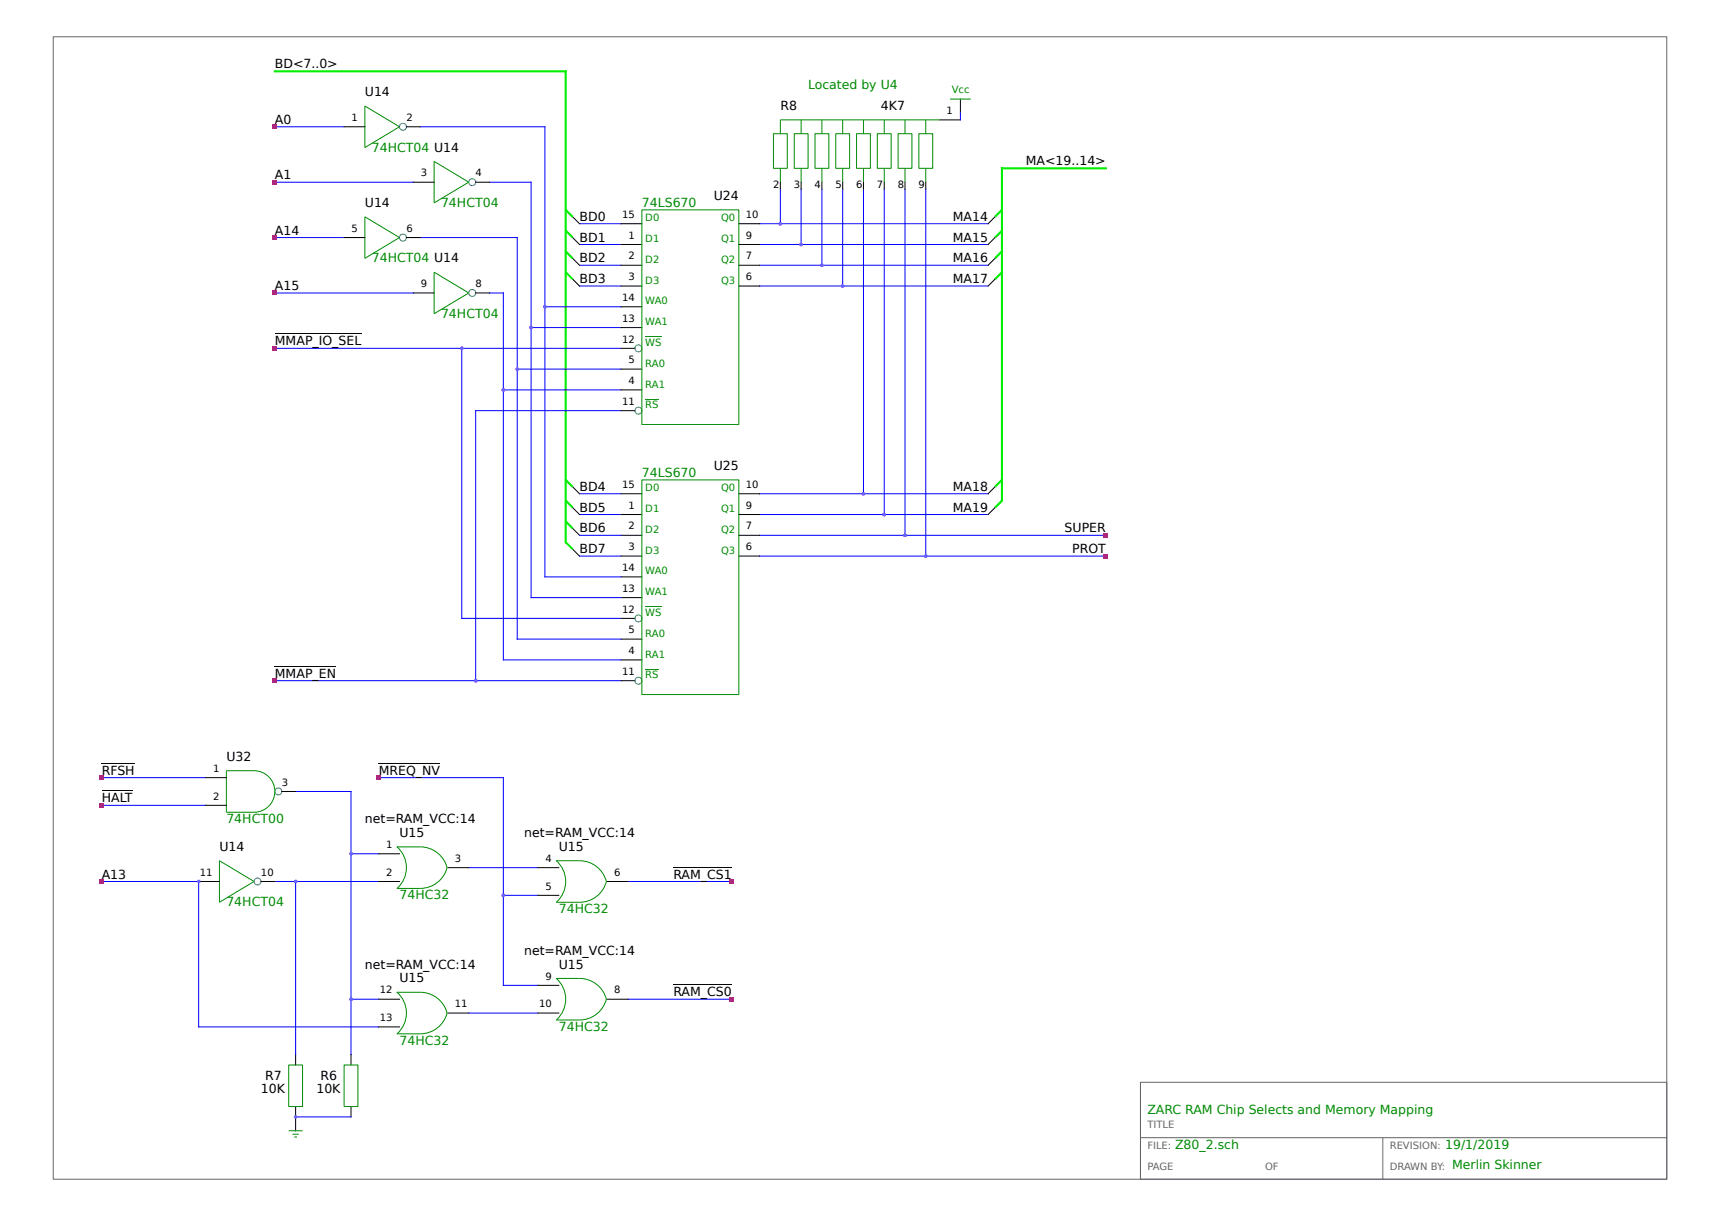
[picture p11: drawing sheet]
<svg xmlns="http://www.w3.org/2000/svg" width="297mm" height="210mm" viewBox="0 0 297 210" stroke-linecap="round" stroke-linejoin="round" font-family="sans-serif">
<path d="M9.2 6.3h278.6v197.4h-278.6zM196.9 186.9h90.9v16.8h-90.9zM196.9 196.5h90.9M238.8 196.5v7.2" fill="none" stroke="#666" stroke-width=".17"/>
<g fill="none" stroke="#0e0" stroke-width=".36">
<path d="M47.5 12.3h50.2v81.3l1.2 1.2M97.7 36.2l1.2 1.2M97.7 39.8l1.2 1.2M173 36.2l-1.2 1.2M173 39.8l-1.2 1.2M190.9 29.1h-17.9v57.4l-1.2 1.2M97.7 43.4l1.2 1.2M97.7 47l1.2 1.2M173 43.4l-1.2 1.2M173 47l-1.2 1.2M97.7 82.9l1.2 1.2M97.7 86.5l1.2 1.2"/>
<path d="M97.7 90.1l1.2 1.1M173 82.9l-1.2 1.2"/>
</g>
<g fill="none" stroke="#00f" stroke-width=".17">
<path d="M165.8 19.5v1.2M47.5 21.9h11.9M47.5 31.5h23.9M72.6 21.9h21.5v77.7h13.1M84.5 31.5h7.2v71.7h15.5M100.1 38.6h7.1M131.2 38.6h39.4M134.7 32.7v5.9M138.3 32.7v9.5M141.9 32.7v13.1M145.5 32.7v16.7M149.1 32.7v52.6"/>
<path d="M152.7 32.7v56.2M156.3 32.7v59.7M159.9 32.7v63.3M47.5 41h11.9M47.5 50.6h23.9M72.6 41h16.7v69.4h17.9M84.5 50.6h2.4v63.4h20.3M91.7 56.6h15.5M94.1 53h13.1M100.1 42.2h7.1M100.1 45.8h7.1M100.1 49.4h7.1"/>
<path d="M131.2 42.2h39.4M131.2 45.8h39.4M131.2 49.4h39.4M47.5 60.2h59.7M79.7 60.2v46.6h27.5M86.9 67.3h20.3M89.3 63.7h17.9M107.2 70.9h-25.1v46.7M100.1 85.3h7.1M100.1 88.9h7.1M100.1 92.4h7.1M100.1 96h7.1"/>
<path d="M131.2 85.3h39.4M131.2 88.9h39.4M131.2 92.4h59.7M131.2 96h59.7M47.5 117.6h59.7M17.6 134.3h17.9M17.6 139.1h17.9M51 136.7h9.6v45.4M65.4 134.3h21.5v35.9h6M17.6 152.2h16.7v25.1h31.1M47.5 152.2h17.9M51 152.2v29.9"/>
<path d="M60.6 147.4h4.8M80.9 149.8h12M86.9 154.6h6M108.4 152.2h18M60.6 172.6h4.8M80.9 175h12M108.4 172.6h18M51 192.9h9.6"/>
</g>
<g fill="none" stroke="#000" stroke-width=".17">
<path d="M165.8 17.1v2.4M59.4 21.9h3.6M70.2 21.9h2.4M71.4 31.5h3.6M82.1 31.5h2.4M98.9 37.4l1.2 1.2M107.2 38.6h3.6M127.6 38.6h3.6M134.7 31.5v1.2M138.3 31.5v1.2M141.9 31.5v1.2M145.5 31.5v1.2"/>
<path d="M149.1 31.5v1.2M152.7 31.5v1.2M156.3 31.5v1.2M159.9 31.5v1.2M162.3 20.7h3.5M171.8 37.4l-1.2 1.2M47.5 57.7h14.9M59.4 41h3.6M70.2 41h2.4M71.4 50.6h3.6M82.1 50.6h2.4M98.9 41l1.2 1.2"/>
<path d="M98.9 44.6l1.2 1.2M98.9 48.2l1.2 1.2M107.2 42.2h3.6M107.2 45.8h3.6M107.2 49.4h3.6M107.2 53h3.6M107.2 56.6h3.6M127.6 42.2h3.6M127.6 45.8h3.6M127.6 49.4h3.6M171.8 41l-1.2 1.2M171.8 44.6l-1.2 1.2"/>
<path d="M171.8 48.2l-1.2 1.2M107.2 60.2h2.4M107.2 63.7h3.6M107.2 67.3h3.6M107.2 70.9h2.4M98.9 84.1l1.2 1.2M98.9 87.7l1.2 1.2M98.9 94.8l1.2 1.2M98.9 91.2l1.2 1.2M107.2 85.3h3.6M107.2 88.9h3.6M107.2 92.4h3.6"/>
<path d="M107.2 96h3.6M107.2 99.6h3.6M127.6 85.3h3.6M127.6 88.9h3.6M127.6 92.4h3.6M127.6 96h3.6M171.8 84.1l-1.2 1.2M171.8 87.7l-1.2 1.2M47.5 115.1h10.5M107.2 103.2h3.6M107.2 106.8h2.4M107.2 110.4h3.6"/>
<path d="M107.2 114h3.6M107.2 117.6h2.4M17.6 131.8h5.7M17.6 136.6h5.3M35.5 139.1h3.6M35.5 134.3h3.6M48.7 136.7h2.3M65.4 131.8h10.6M34.3 152.2h3.6M45.1 152.2h2.4M65.4 147.4h3.6M65.4 152.2h3.6"/>
<path d="M77.4 149.8h3.5M92.9 149.8h3.6M92.9 154.6h3.6M104.9 152.2h3.5M116.3 149.7h10.1M65.4 172.6h3.6M65.4 177.3h3.6M77.4 175h3.5M92.9 175h3.6M92.9 170.2h3.6M104.9 172.6h3.5M116.3 170.1h10.1"/>
<path d="M51 182.1v1.8M51 191.1v4.2M60.6 182.1v1.8M60.6 191.1v1.8"/>
</g>
<g fill="none" stroke="#008b00" stroke-width=".17">
<path d="M63 18.3l6 3.6-6 3.6zM164 17.1h3.6M63 37.4l6 3.6-6 3.6zM75 27.9l5.9 3.6-5.9 3.5zM110.8 36.2h16.8v37.1h-16.8zM133.6 23.1h2.3v6h-2.3zM134.7 29.1v2.4M137.1 23.1h2.4v6h-2.4zM138.3 20.7v2.4M138.3 29.1v2.4M140.7 23.1h2.4v6h-2.4zM141.9 20.7v2.4"/>
<path d="M141.9 29.1v2.4M144.3 23.1h2.4v6h-2.4zM145.5 20.7v2.4M145.5 29.1v2.4M147.9 23.1h2.4v6h-2.4zM149.1 20.7v2.4M149.1 29.1v2.4M151.5 23.1h2.4v6h-2.4zM152.7 20.7v2.4M152.7 29.1v2.4M155.1 23.1h2.4v6h-2.4zM156.3 20.7v2.4"/>
<path d="M156.3 29.1v2.4M158.7 23.1h2.4v6h-2.4zM159.9 20.7v2.4M159.9 29.1v2.4M162.3 20.7h-27.6v2.4M75 47l5.9 3.6-5.9 3.6zM111.4 58.2h2.9M111.4 68.9h2.3M110.8 82.9h16.8v37h-16.8zM111.4 104.8h2.9M111.4 115.6h2.3M39.1 133.1h4.8a3.6 3.6 0 0 1 3.6 3.6 3.6 3.6 0 0 1-3.6 3.6h-4.8z"/>
<path d="M37.9 148.6l6 3.6-6 3.6zM68.5 146.3h4.1a4.8 4.8 0 0 1 4.6 3.6M68.5 146.2a4.8 4.8 0 0 1 .1 7.2M77.2 149.8a4.8 4.8 0 0 1-4.6 3.6h-4.1M96 148.6h4.1a4.8 4.8 0 0 1 4.6 3.7M96 148.6a4.8 4.8 0 0 1 .1 7.2M104.7 152.2a4.8 4.8 0 0 1-4.6 3.6h-4.1M68.5 171.4h4.1a4.8 4.8 0 0 1 4.6 3.6M68.5 171.3a4.8 4.8 0 0 1 .1 7.2M77.2 174.9a4.8 4.8 0 0 1-4.6 3.6h-4.1M96 169h4.1a4.8 4.8 0 0 1 4.6 3.6M96 169a4.8 4.8 0 0 1 .1 7.1"/>
<path d="M104.7 172.5a4.8 4.8 0 0 1-4.6 3.6h-4.1M49.9 183.9h2.3v7.2h-2.3zM49.9 195.3h2.3M50.5 195.9h1.1M50.8 196.4h.5M59.4 183.9h2.4v7.2h-2.4z"/>
</g>
<g fill="none" stroke="#008b8b" stroke-width=".17">
<circle cx="69.6" cy="21.9" r=".6"/>
<circle cx="81.5" cy="31.5" r=".6"/>
<circle cx="69.6" cy="41" r=".6"/>
<circle cx="81.5" cy="50.6" r=".6"/>
<circle cx="110.2" cy="70.9" r=".6"/>
<circle cx="110.2" cy="60.2" r=".6"/>
<circle cx="110.2" cy="117.6" r=".6"/>
<circle cx="110.2" cy="106.8" r=".6"/>
<circle cx="48.1" cy="136.7" r=".6"/>
<circle cx="44.5" cy="152.2" r=".6"/>
</g>
<g fill="#a020f0">
<path d="M134.5 38.4h.5v.2v.3h-.5l-.1-.3z"/>
<path d="M138.1 42h.4l.1 .2-.1 .2h-.4l-.1-.2z"/>
<path d="M141.7 45.6h.4l.1 .2-.1 .2h-.4l-.1-.2z"/>
<path d="M145.3 49.2h.4l.1 .2-.1 .2h-.4l-.1-.2z"/>
<path d="M148.9 85h.4l.1 .3-.1 .2h-.4l-.1-.2z"/>
<path d="M152.5 88.6h.4l.1 .3-.1 .2h-.4l-.1-.2z"/>
<path d="M156.1 92.2h.4l.1 .2-.1 .3h-.4l-.1-.3z"/>
</g>
<path d="M190.6 92.1h.7v.7h-.7z" fill="#f00"/>
<path d="M159.7 95.8h.4l.1 .2-.1 .3h-.4l-.1-.3z" fill="#a020f0"/>
<path d="M190.6 95.7h.7v.7h-.7z" fill="#f00"/>
<g fill="#a020f0">
<path d="M134.5 38.4h.5v.2v.3h-.5l-.1-.3z"/>
<path d="M138.1 42h.4l.1 .2-.1 .2h-.4l-.1-.2z"/>
<path d="M141.7 45.6h.4l.1 .2-.1 .2h-.4l-.1-.2z"/>
<path d="M145.3 49.2h.4l.1 .2-.1 .2h-.4l-.1-.2z"/>
<path d="M148.9 85h.4l.1 .3-.1 .2h-.4l-.1-.2z"/>
<path d="M152.5 88.6h.4l.1 .3-.1 .2h-.4l-.1-.2z"/>
<path d="M156.1 92.2h.4l.1 .2-.1 .3h-.4l-.1-.3z"/>
<path d="M79.5 59.9h.5v.3v.2h-.5l-.1-.2z"/>
<path d="M81.9 117.3h.4l.1 .3-.1 .2h-.4l-.1-.2z"/>
</g>
<path d="M47.1 117.2h.7v.7h-.7z" fill="#f00"/>
<g fill="#a020f0">
<path d="M93.9 52.8h.4l.1 .2-.1 .2h-.4l-.1-.2z"/>
<path d="M91.5 56.3h.4l.1 .3-.1 .2h-.4l-.1-.2z"/>
<path d="M79.5 59.9h.5v.3v.2h-.5l-.1-.2z"/>
</g>
<path d="M47.1 59.8h.7v.7h-.7z" fill="#f00"/>
<g fill="#a020f0">
<path d="M89.1 63.5h.4l.1 .2-.1 .3h-.4l-.1-.3z"/>
<path d="M86.7 67.1h.4l.1 .2-.1 .3h-.4l-.1-.3z"/>
<path d="M81.9 117.3h.4l.1 .3-.1 .2h-.4l-.1-.2z"/>
</g>
<g fill="#f00">
<path d="M126 151.9h.7v.7h-.7z"/>
<path d="M126 172.2h.7v.7h-.7z"/>
</g>
<path d="M34.1 152h.4l.1 .2-.1 .3h-.4l-.1-.3z" fill="#a020f0"/>
<g fill="#f00">
<path d="M17.2 151.9h.7v.7h-.7z"/>
<path d="M65 133.9h.8v.8h-.8z"/>
<path d="M17.2 133.9h.7v.8h-.7z"/>
</g>
<g fill="#a020f0">
<path d="M50.8 152h.5v.2v.3h-.5l-.1-.3z"/>
<path d="M34.1 152h.4l.1 .2-.1 .3h-.4l-.1-.3z"/>
</g>
<path d="M17.2 138.7h.7v.7h-.7z" fill="#f00"/>
<g fill="#a020f0">
<path d="M60.4 147.2h.4l.1 .2-.1 .3h-.4l-.1-.3z"/>
<path d="M60.4 172.3h.4l.1 .3-.1 .2h-.4l-.1-.2z"/>
<path d="M86.7 154.4h.4l.1 .2-.1 .2h-.4l-.1-.2z"/>
<path d="M159.7 95.8h.4l.1 .2-.1 .3h-.4l-.1-.3z"/>
<path d="M93.9 52.8h.4l.1 .2-.1 .2h-.4l-.1-.2z"/>
<path d="M91.5 56.3h.4l.1 .3-.1 .2h-.4l-.1-.2z"/>
<path d="M89.1 63.5h.4l.1 .2-.1 .3h-.4l-.1-.3z"/>
<path d="M86.7 67.1h.4l.1 .2-.1 .3h-.4l-.1-.3z"/>
</g>
<g fill="#f00">
<path d="M47.1 21.5h.7v.8h-.7z"/>
<path d="M47.1 31.1h.7v.7h-.7z"/>
<path d="M47.1 40.7h.7v.7h-.7z"/>
<path d="M47.1 50.2h.7v.8h-.7z"/>
</g>
<g fill="#a020f0">
<path d="M50.8 192.7h.5v.2v.2h-.5l-.1-.2z"/>
<path d="M50.8 152h.5v.2v.3h-.5l-.1-.3z"/>
</g>
<g font-size="2.2">
<text x="47.5" y="11.8">BD&lt;7..0&gt;</text>
<text x="63" y="16.6">U14</text>
<text x="47.5" y="21.4">A0</text>
<text x="134.7" y="19">R8</text>
<text x="152.1" y="19">4K7</text>
<text x="177.1" y="28.6">MA&lt;19..14&gt;</text>
<text x="47.5" y="31">A1</text>
<text x="63" y="35.7">U14</text>
<text x="123.2" y="34.5">U24</text>
<text x="47.5" y="40.5">A14</text>
<text x="100.1" y="38.1">BD0</text>
<text x="100.1" y="41.7">BD1</text>
<text x="164.5" y="38.1">MA14</text>
<text x="164.5" y="41.7">MA15</text>
<text x="100.1" y="45.3">BD2</text>
<text x="164.5" y="45.3">MA16</text>
<text x="47.5" y="50.1">A15</text>
<text x="100.1" y="48.9">BD3</text>
<text x="164.5" y="48.9">MA17</text>
<text x="47.5" y="59.6">MMAP_IO_SEL</text>
<text x="123.2" y="81.2">U25</text>
<text x="100.1" y="84.8">BD4</text>
<text x="100.1" y="88.3">BD5</text>
<text x="164.5" y="84.8">MA18</text>
<text x="164.5" y="88.3">MA19</text>
<text x="100.1" y="95.5">BD7</text>
<text x="100.1" y="91.9">BD6</text>
<text x="183.8" y="91.9">SUPER</text>
<text x="185.1" y="95.5">PROT</text>
<text x="47.5" y="117">MMAP_EN</text>
<text x="39.1" y="131.4">U32</text>
<text x="17.6" y="133.8">RFSH</text>
<text x="65.4" y="133.8">MREQ_NV</text>
<text x="17.6" y="138.6">HALT</text>
<text x="63" y="142.2">net=RAM_VCC:14</text>
<text x="37.9" y="146.9">U14</text>
<text x="69" y="144.5">U15</text>
<text x="90.5" y="144.5">net=RAM_VCC:14</text>
<text x="96.5" y="146.9">U15</text>
<text x="17.6" y="151.7">A13</text>
<text x="116.3" y="151.7">RAM_CS1</text>
<text x="63" y="167.3">net=RAM_VCC:14</text>
<text x="90.5" y="164.9">net=RAM_VCC:14</text>
<text x="96.5" y="167.3">U15</text>
<text x="69" y="169.7">U15</text>
<text x="116.3" y="172.1">RAM_CS0</text>
<text x="45.1" y="188.8">10K</text>
<text x="45.8" y="186.5">R7</text>
<text x="54.6" y="188.8">10K</text>
<text x="55.4" y="186.5">R6</text>
</g>
<g font-size="2.2" fill="#008b00">
<text x="139.5" y="15.4">Located by U4</text>
<text x="64.2" y="26.2">74HCT04 U14</text>
<text x="76.2" y="35.7">74HCT04</text>
<text x="110.8" y="35.7">74LS670</text>
<text x="64.2" y="45.3">74HCT04 U14</text>
<text x="76.2" y="54.9">74HCT04</text>
<text x="110.8" y="82.4">74LS670</text>
<text x="39.1" y="142.2">74HCT00</text>
<text x="69" y="155.3">74HC32</text>
<text x="39.1" y="156.5">74HCT04</text>
<text x="96.5" y="157.7">74HC32</text>
<text x="96.5" y="178">74HC32</text>
<text x="69" y="180.4">74HC32</text>
<text x="198.1" y="192.4">ZARC RAM Chip Selects and Memory Mapping</text>
<text x="202.9" y="198.4">Z80_2.sch</text>
<text x="249.5" y="198.4">19/1/2019</text>
<text x="250.7" y="201.9">Merlin Skinner</text>
</g>
<g font-size="1.7" fill="#008b00">
<text x="164.3" y="16.1">Vcc</text>
<text x="111.4" y="38.2">D0</text>
<text x="111.4" y="41.8">D1</text>
<text x="124.5" y="38.2">Q0</text>
<text x="124.5" y="41.8">Q1</text>
<text x="111.4" y="45.4">D2</text>
<text x="124.5" y="45.4">Q2</text>
<text x="111.4" y="49">D3</text>
<text x="111.4" y="52.6">WA0</text>
<text x="124.5" y="49">Q3</text>
<text x="111.4" y="56.2">WA1</text>
<text x="111.4" y="59.8">WS</text>
<text x="111.4" y="63.3">RA0</text>
<text x="111.4" y="66.9">RA1</text>
<text x="111.4" y="70.5">RS</text>
<text x="111.4" y="84.9">D0</text>
<text x="111.4" y="88.4">D1</text>
<text x="124.5" y="84.9">Q0</text>
<text x="124.5" y="88.4">Q1</text>
<text x="111.4" y="92">D2</text>
<text x="111.4" y="95.6">D3</text>
<text x="124.5" y="92">Q2</text>
<text x="124.5" y="95.6">Q3</text>
<text x="111.4" y="99.2">WA0</text>
<text x="111.4" y="102.8">WA1</text>
<text x="111.4" y="106.4">WS</text>
<text x="111.4" y="110">RA0</text>
<text x="111.4" y="113.6">RA1</text>
<text x="111.4" y="117.1">RS</text>
</g>
<g font-size="1.7">
<text x="60.7" y="20.9">1</text>
<text x="70.2" y="20.9">2</text>
<text x="163.4" y="19.7">1</text>
<text x="72.7" y="30.5">3</text>
<text x="82.1" y="30.5">4</text>
<text x="133.5" y="32.5">2</text>
<text x="137.1" y="32.5">3</text>
<text x="140.7" y="32.5">4</text>
<text x="144.3" y="32.5">5</text>
<text x="147.8" y="32.5">6</text>
<text x="151.4" y="32.5">7</text>
<text x="155" y="32.5">8</text>
<text x="158.6" y="32.5">9</text>
<text x="60.7" y="40">5</text>
<text x="70.2" y="40">6</text>
<text x="107.4" y="37.6">15</text>
<text x="108.5" y="41.2">1</text>
<text x="128.8" y="37.6">10</text>
<text x="128.8" y="41.2">9</text>
<text x="108.5" y="44.8">2</text>
<text x="128.8" y="44.8">7</text>
<text x="72.7" y="49.6">9</text>
<text x="82.1" y="49.6">8</text>
<text x="107.4" y="52">14</text>
<text x="108.5" y="48.4">3</text>
<text x="128.8" y="48.4">6</text>
<text x="107.4" y="55.6">13</text>
<text x="107.4" y="59.2">12</text>
<text x="108.5" y="62.7">5</text>
<text x="107.4" y="69.9">11</text>
<text x="108.5" y="66.3">4</text>
<text x="107.4" y="84.3">15</text>
<text x="108.5" y="87.9">1</text>
<text x="128.8" y="84.3">10</text>
<text x="128.8" y="87.9">9</text>
<text x="108.5" y="91.4">2</text>
<text x="108.5" y="95">3</text>
<text x="128.8" y="91.4">7</text>
<text x="128.8" y="95">6</text>
<text x="107.4" y="98.6">14</text>
<text x="107.4" y="102.2">13</text>
<text x="107.4" y="105.8">12</text>
<text x="108.5" y="109.4">5</text>
<text x="108.5" y="113">4</text>
<text x="107.4" y="116.6">11</text>
<text x="36.8" y="133.3">1</text>
<text x="48.7" y="135.7">3</text>
<text x="36.8" y="138.1">2</text>
<text x="66.7" y="146.4">1</text>
<text x="78.5" y="148.8">3</text>
<text x="94.2" y="148.8">4</text>
<text x="34.5" y="151.2">11</text>
<text x="45.1" y="151.2">10</text>
<text x="66.7" y="151.2">2</text>
<text x="94.2" y="153.6">5</text>
<text x="106.1" y="151.2">6</text>
<text x="65.6" y="171.6">12</text>
<text x="78.5" y="173.9">11</text>
<text x="93.1" y="173.9">10</text>
<text x="94.2" y="169.2">9</text>
<text x="106.1" y="171.6">8</text>
<text x="65.6" y="176.3">13</text>
</g>
<g font-size="1.7" fill="#666">
<text x="198.1" y="194.9">TITLE</text>
<text x="198.1" y="198.5">FILE:</text>
<text x="198.1" y="202">PAGE</text>
<text x="218.4" y="202">OF</text>
<text x="240" y="198.5">REVISION:</text>
<text x="240" y="202">DRAWN BY:</text>
</g>
</svg>
